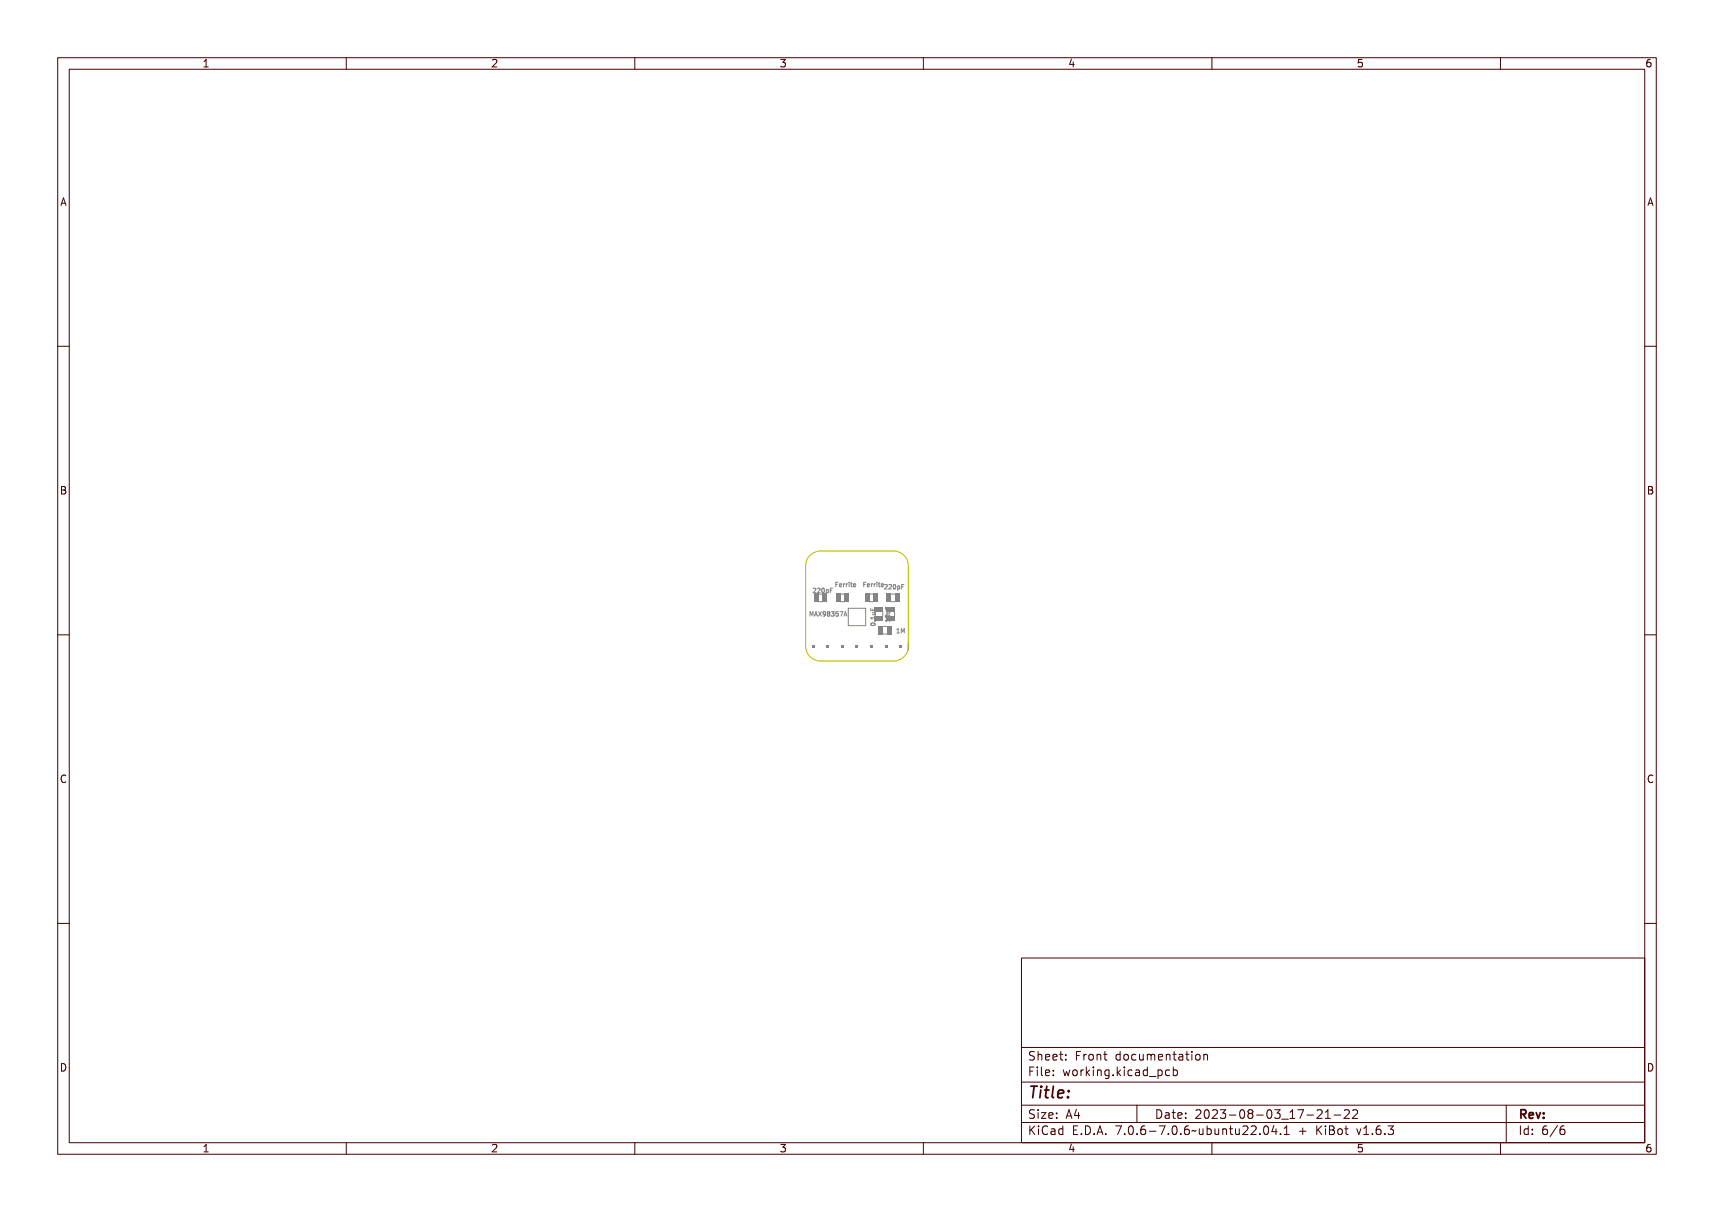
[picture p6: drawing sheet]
<svg xmlns="http://www.w3.org/2000/svg" width="297mm" height="210mm" viewBox="0 0 297 210" stroke-linecap="round" stroke-linejoin="round" font-family="sans-serif">
<g fill="none" stroke="#848484" stroke-width=".17">
<path d="M140.4 106.8v-.8l.2 .5 .3-.5v.8M140.8 102h.1a.29 .29 0 0 1 .4 .2 .29 .29 0 0 1-.3 .3l-.1 .1 .4 .1h-.5l.4-.5-.1-.1h-.3zM141.3 106h.1l.2 .4 .1-.4h.1v.8h-.1v-.7l-.1 .4-.2-.4v.7h-.1zM141.5 102a.29 .29 0 0 1 .4 .2 .29 .29 0 0 1-.2 .3l-.1 .1 .3 .1h-.4l.3-.5-.1-.1h-.2zM142.1 106h.1l.3 .8-.2-.2h-.3l-.1 .2zM142.1 102.1l.1-.1a.37 .37 0 0 1 .4 .3 .37 .37 0 0 1-.4 .4l-.1-.2zM142.2 106.1l.1 .4h-.2zM142.3 102.1a.31 .31 0 0 1 .2 .2 .31 .31 0 0 1-.2 .3zM142.5 106l.3 .3 .3-.3-.2 .4 .2 .4-.3-.3-.3 .3 .3-.4zM142.7 102.2h.1a.22 .22 0 0 1 .3 0 .22 .22 0 0 1 .1 .2l-.1 .3h-.3v.2h-.1zM142.8 102.3l.1-.1a.19 .19 0 0 1 .2 .2 .19 .19 0 0 1-.3 .2zM143.2 106.1l.1-.1a.37 .37 0 0 1 .4 .4 .37 .37 0 0 1-.5 .4v-.1a.22 .22 0 0 0 .3 0 .22 .22 0 0 0 .1-.3 .24 .24 0 0 1-.4 .1 .24 .24 0 0 1 0-.4z"/>
<path d="M143.4 102h.4l-.3 .1v.2h.3l-.3 .1v.3h-.1zM143.9 106.1a.21 .21 0 0 1 .3 0 .21 .21 0 0 1-.1 .3 .22 .22 0 0 1 .1 .3 .22 .22 0 0 1-.3 0 .22 .22 0 0 1 .1-.3l-.2-.1zM143.9 101.9h.4M144.5 106a.21 .21 0 0 1 .3 .1 .21 .21 0 0 1-.1 .3 .23 .23 0 0 1 .1 .4 .23 .23 0 0 1-.4-.1h.1a.17 .17 0 0 0 .3-.1 .17 .17 0 0 0-.2-.2v-.1a.16 .16 0 0 0 .2-.1 .16 .16 0 0 0-.1-.2 .16 .16 0 0 0-.2 .1zM144.7 101h.5h-.4v.3h.4l-.4 .1v.3h-.1zM145.1 106h.4l-.3 .1v.2a.25 .25 0 0 1 .3 .1 .25 .25 0 0 1-.1 .4 .25 .25 0 0 1-.3-.1 .2 .2 0 0 0 .2 0 .2 .2 0 0 0 .1-.3 .2 .2 0 0 0-.3 0zM145.4 101.2h.3l.1 .2h-.4l.1 .2h.3a.28 .28 0 0 1-.4 .1 .28 .28 0 0 1 0-.5zM145.5 101.3l.1-.1 .1 .2h-.3zM145.7 106h.4l-.2 .8h-.1l.2-.7zM146.1 101.1v.2l.4-.1v.1h-.3l-.1 .4zM146.5 106h.1l.2 .8-.1-.2h-.3l-.2 .2zM146.5 106.1l.1 .4h-.2z"/>
<path d="M146.7 101.1l.1 .2 .3-.1v.1h-.3v.4h-.1zM147.3 101.1h.2v.5l.2 .1h-.5l.2-.1v-.4zM147.4 100.9l.1 .1zM148 101l.1 .1h.2l-.2 .1v.4l.2 .1-.3-.1v-.4h-.2zM148.5 101.2h.4v.2h-.4l.1 .2h.3a.28 .28 0 0 1-.4 .1 .28 .28 0 0 1 0-.5zM148.6 101.3l.2-.1v.2h-.3zM149.6 101h.4h-.3v.3h.3l-.3 .1v.3h-.1zM150.2 101.2h.4v.2h-.4l.1 .2h.3a.28 .28 0 0 1-.4 .1 .28 .28 0 0 1 0-.5zM150.3 101.3l.2-.1v.2h-.3zM150.9 101.1l.1 .2 .3-.1v.1h-.3v.4h-.1zM150.9 106.9h.7l.1-.1v.4l-.1-.2h-.6l.1 .2h-.1zM150.9 105.5l.1 .3h.2l.1-.3v.3h.4v.2h-.8z"/>
<path d="M151 108.1l.5-.1 .2 .1a.37 .37 0 0 1-.4 .4 .37 .37 0 0 1-.4-.4zM151 108.2a.34 .34 0 0 1 .6 .1 .34 .34 0 0 1-.6-.1zM151.1 106.2h.6l-.1 .1a.18 .18 0 0 1 .1 .2 .18 .18 0 0 1-.2 .1h-.4v-.1h.5v-.2h-.5zM151.5 101.1l.1 .2 .3-.1v.1h-.3v.4h-.1zM151.5 107.6h.2v.1h-.2zM152.1 101.1h.2v.5l.2 .1h-.5l.2-.1v-.4zM152.2 100.9l.1 .1zM152.8 101l.1 .1h.2l-.2 .1v.4l.2 .1-.3-.1v-.4h-.2zM153.3 101.2h.4l.1 .2h-.4l.1 .2h.2a.28 .28 0 0 1-.4 .1 .28 .28 0 0 1 0-.5zM153.4 101.3l.2-.1 .1 .2h-.3zM153.5 107.5h.6l.1-.1v.4l-.1-.2h-.5v.2h-.1zM153.5 105.5l.1 .3h.2l.1-.3v.3h.3v.1h-.7z"/>
<path d="M153.6 106.8h.4l.2 .1a.37 .37 0 0 1-.4 .3 .37 .37 0 0 1-.3-.3zM153.6 106.9a.34 .34 0 0 1 .5 .2 .34 .34 0 0 1-.5-.2zM153.7 106.2h.5h-.1a.18 .18 0 0 1 .1 .3 .18 .18 0 0 1-.2 .1h-.3v-.1h.4v-.2l-.4-.1zM153.7 101.4l.1-.1a.29 .29 0 0 1 .4 .2 .29 .29 0 0 1-.3 .4l-.1 .1 .4 .1h-.5l.4-.6-.1-.1-.3 .1zM154.3 101.4l.1-.1a.29 .29 0 0 1 .4 .2 .29 .29 0 0 1-.3 .4v.1l.3 .1h-.5l.4-.6-.1-.1-.3 .1zM155 101.4l.1-.1a.37 .37 0 0 1 .3 .4 .37 .37 0 0 1-.3 .4l-.1-.2zM155.1 101.4a.31 .31 0 0 1 .2 .3 .31 .31 0 0 1-.2 .3zM155.6 101.5l.1 .1a.22 .22 0 0 1 .3-.1 .22 .22 0 0 1 .1 .3l-.2 .3-.2-.1v.3h-.1zM155.7 101.6h.1a.19 .19 0 0 1 .2 .2 .19 .19 0 0 1-.3 .2zM156.2 101.3h.5l-.3 .1v.2h.3l-.3 .1v.4h-.2z"/>
<circle cx="142.3" cy="102.3" r=".07"/>
<circle cx="143.4" cy="106.3" r=".17"/>
<circle cx="144" cy="106.2" r=".13"/>
<circle cx="144" cy="106.6" r=".15"/>
<circle cx="151.3" cy="108.2" r=".07"/>
<circle cx="153.8" cy="107" r=".07"/>
<circle cx="155.2" cy="101.7" r=".07"/>
</g>
<path d="M157.4 111.4v1.2" fill="none" stroke="#848484" stroke-width=".2"/>
<g fill="#848484">
<path d="M155.9 111.7h.5v.5h-.5z" fill-rule="evenodd"/>
<path d="M153.3 111.7h.5v.5h-.5z" fill-rule="evenodd"/>
<path d="M150.8 111.7h.5v.5h-.5z" fill-rule="evenodd"/>
<path d="M148.2 111.7h.6v.5h-.6z" fill-rule="evenodd"/>
<path d="M145.7 111.7h.5v.5h-.5z" fill-rule="evenodd"/>
<path d="M143.2 111.7h.5v.5h-.5z" fill-rule="evenodd"/>
<path d="M140.6 111.7h.5v.5h-.5z" fill-rule="evenodd"/>
</g>
<path d="M141.8 104.3h.7" fill="none" stroke="#848484" stroke-width=".17"/>
<g fill="#848484">
<path d="M142.5 102.9h.7v1.4h-.7z" fill-rule="evenodd"/>
<path d="M141 102.9h.8v1.4h-.8z" fill-rule="evenodd"/>
</g>
<path d="M153 106v.8" fill="none" stroke="#848484" stroke-width=".17"/>
<g fill="#848484">
<path d="M151.6 106.7h1.4v.8h-1.4z" fill-rule="evenodd"/>
<path d="M151.6 105.3h1.4v.7h-1.4z" fill-rule="evenodd"/>
</g>
<path d="M155 106v.8" fill="none" stroke="#848484" stroke-width=".17"/>
<g fill="#848484">
<path d="M153.6 106.7h1.5v.8h-1.5z" fill-rule="evenodd"/>
<path d="M153.6 105.3h1.5v.7h-1.5z" fill-rule="evenodd"/>
</g>
<path d="M147 105.4h3v3h-3zM154.3 102.9h.8M154.4 104.3h.7" fill="none" stroke="#848484" stroke-width=".17"/>
<g fill="#848484">
<path d="M153.6 102.9h.8v1.4h-.8z" fill-rule="evenodd"/>
<path d="M155.1 102.9h.7v1.4h-.7z" fill-rule="evenodd"/>
</g>
<path d="M145.6 104.3h.7M145.6 102.9h.7" fill="none" stroke="#848484" stroke-width=".17"/>
<g fill="#848484">
<path d="M146.3 102.9h.8v1.4h-.8z" fill-rule="evenodd"/>
<path d="M144.9 102.9h.7v1.4h-.7z" fill-rule="evenodd"/>
</g>
<path d="M152.9 108.5h.8M153 109.9h.7" fill="none" stroke="#848484" stroke-width=".17"/>
<g fill="#848484">
<path d="M152.2 108.5h.8v1.4h-.8z" fill-rule="evenodd"/>
<path d="M153.7 108.5h.7v1.4h-.7z" fill-rule="evenodd"/>
</g>
<path d="M150.7 102.9h.7M150.7 104.3h.7" fill="none" stroke="#848484" stroke-width=".17"/>
<g fill="#848484">
<path d="M149.9 102.9h.8v1.4h-.8z" fill-rule="evenodd"/>
<path d="M151.4 102.9h.7v1.4h-.7z" fill-rule="evenodd"/>
</g>
<path d="M140.2 96.4a2.54 2.54 0 0 1 2-.9h12.7a2.54 2.54 0 0 1 2.5 2.5v14a2.54 2.54 0 0 1-2.5 2.5h-12.7a2.54 2.54 0 0 1-2.6-2.5v-14l.1-.6z" fill="none" stroke="#c2c200" stroke-width=".17"/>
<g fill="none" stroke="#480000" stroke-width=".17">
<path d="M10 10h277v190h-277zM12 12h273v186h-273zM60 10v2M110 10v2M160 10v2M210 10v2M260 10v2M10 60h2M285 60h2M10 110h2M285 110h2M10 160h2"/>
<path d="M285 160h2M177 166h108v32h-108zM60 198v2M110 198v2M160 198v2M177 181.5h108M177 187.5h108M177 191.5h108M177 194.5h108M178.1 195.2h.2v.6l.6-.6h.3l-.6 .6 .6 .8h-.2l-.5-.7-.2 .2v.5h-.2zM178.2 185h.9v.2h-.7v.4h.6v.2h-.6v.7h-.2zM178.3 182.4l.5-.1h.2v.2a.31 .31 0 0 0-.5-.1 .31 .31 0 0 0 0 .5 .5 .5 0 0 1 .6 .6 .5 .5 0 0 1-.8 .2l-.1-.2a.34 .34 0 0 0 .4 .1 .34 .34 0 0 0 .1-.5 .47 .47 0 0 1-.5-.2 .47 .47 0 0 1 .1-.5z"/>
<path d="M178.3 192.5l.5-.1h.2v.2a.31 .31 0 0 0-.5-.1 .31 .31 0 0 0 0 .5 .5 .5 0 0 1 .6 .6 .5 .5 0 0 1-.8 .2l-.1-.2a.34 .34 0 0 0 .4 .1 .34 .34 0 0 0 .1-.5 .47 .47 0 0 1-.5-.2 .47 .47 0 0 1 .1-.5zM179.4 182.2h.2v.6a.35 .35 0 0 1 .4-.1 .35 .35 0 0 1 .2 .4v.6h-.2v-.8h-.4v.8h-.2zM179.5 185.4h.4v.9h.4v.2h-.9v-.2h.3v-.8h-.2zM179.5 192.8h.4v.9h.4v.1h-.9v-.1h.3v-.8h-.2zM179.5 195.6h.4v.9h.4v.1h-.9v-.1h.3v-.8h-.2zM179.7 184.9h.2v.3h-.2zM179.7 192.3h.2v.3h-.2zM179.7 195.1h.2v.3h-.2zM180.6 184.9h.4v1.3l.4 .1v.2l-.5-.2v-1.2h-.3zM180.6 192.8h.8v.1l-.6 .8h.6v.1h-.8v-.1l.6-.8h-.6zM180.7 182.8a.49 .49 0 0 1 .6-.1 .49 .49 0 0 1 .2 .5h-.8a.42 .42 0 0 0 .3 .4 .42 .42 0 0 0 .4-.1v.2a.6 .6 0 0 1-.8-.1 .6 .6 0 0 1 .1-.8zM180.7 195.4l.5-.2h.3v.2a.43 .43 0 0 0-.6 0 .43 .43 0 0 0-.2 .5 .43 .43 0 0 0 .2 .5 .43 .43 0 0 0 .6 0v.2a.66 .66 0 0 1-.8-.1 .66 .66 0 0 1-.1-.8z"/>
<path d="M180.8 182.9l.4-.1 .1 .3h-.6zM181.8 195.6h.2a.45 .45 0 0 1 .5 0 .45 .45 0 0 1 .1 .4v.6h-.1v-.1a.38 .38 0 0 1-.5 .2 .38 .38 0 0 1-.2-.5 .38 .38 0 0 1 .4-.2h.3a.35 .35 0 0 0-.3-.4 .35 .35 0 0 0-.4 .2zM181.9 182.8a.49 .49 0 0 1 .6-.1 .49 .49 0 0 1 .2 .5h-.8a.42 .42 0 0 0 .3 .4 .42 .42 0 0 0 .5-.1v.2a.6 .6 0 0 1-.9-.1 .6 .6 0 0 1 .1-.8zM181.9 185.5a.49 .49 0 0 1 .6-.1 .49 .49 0 0 1 .2 .5h-.8a.42 .42 0 0 0 .3 .4 .42 .42 0 0 0 .5-.1v.2a.6 .6 0 0 1-.9-.1 .6 .6 0 0 1 .1-.8zM181.9 192.9a.49 .49 0 0 1 .6-.1 .49 .49 0 0 1 .2 .5h-.8a.42 .42 0 0 0 .3 .4 .42 .42 0 0 0 .5-.1v.2a.6 .6 0 0 1-.9-.1 .6 .6 0 0 1 .1-.8zM182 196.2l.5-.1a.31 .31 0 0 1-.2 .4 .31 .31 0 0 1-.4-.1zM182 182.9l.4-.1 .1 .3h-.6zM182 185.6l.4-.1 .1 .3h-.6zM182 193l.4-.1 .1 .3h-.6zM183 195.7l.4-.2 .2 .2v-.6h.2v1.5h-.2v-.1a.42 .42 0 0 1-.5 .1 .42 .42 0 0 1-.2-.5zM183.2 195.8l.1-.1a.4 .4 0 0 1 .3 .4 .4 .4 0 0 1-.3 .4l-.2-.2zM183.2 182.3h.2v.4h.4v.1h-.4l.1 .8h.3v.1h-.2a.3 .3 0 0 1-.4-.3v-.6h-.3v-.1h.3z"/>
<path d="M183.3 185.4h.2v.3h-.2zM183.3 186.2h.2v.3h-.2zM183.3 192.8h.2v.3h-.2zM183.3 193.6h.2v.2h-.2zM184.5 182.7h.2v.3h-.2zM184.5 183.5h.2v.2h-.2zM185.2 185.4h.2l.2 .8 .1-.5h.2l.2 .5 .1-.8h.2l-.2 1.1h-.2l-.2-.7-.2 .7h-.1zM185.4 195.2h.9v.2h-.7v.4h.6v.2h-.6v.5h.7v.1h-.9zM185.7 192.4h.2l.5 1.4h-.2l-.1-.3h-.5l-.1 .3h-.2zM185.8 192.6l.2 .7h-.4zM186.6 182.3h.9v.2h-.7v.4h.6v.2h-.6v.6h-.2zM186.7 185.5a.52 .52 0 0 1 .8 .4 .52 .52 0 0 1-.8 .4l-.1-.4z"/>
<path d="M186.8 185.6l.1-.1a.39 .39 0 0 1 .4 .4 .39 .39 0 0 1-.4 .4l-.1-.2zM186.9 196.4h.2v.2h-.2zM187.1 192.4h.2v.9h.2v.2h-.2v.3h-.2v-.3h-.6v-.2zM187.1 192.6v.7h-.4zM187.8 195.2a.76 .76 0 0 1 .9 .7 .76 .76 0 0 1-.9 .7zM188 195.4a.57 .57 0 0 1 .5 .5 .57 .57 0 0 1-.5 .6zM188 182.7h.2v.2a.3 .3 0 0 1 .3-.3 .3 .3 0 0 1 .3 .3 .37 .37 0 0 0-.5-.1 .37 .37 0 0 0-.1 .4v.5h-.2zM188 185.4h.2v.2a.3 .3 0 0 1 .3-.3 .3 .3 0 0 1 .3 .3 .37 .37 0 0 0-.5-.1 .37 .37 0 0 0-.1 .4v.6h-.2zM189.1 184.9h.1v.9l.5-.4h.2l-.4 .4 .5 .7h-.2l-.4-.6-.2 .1v.5h-.1zM189.1 182.8a.52 .52 0 0 1 .8 .4 .52 .52 0 0 1-.8 .4l-.1-.4zM189.2 182.9l.1-.1a.39 .39 0 0 1 .4 .4 .39 .39 0 0 1-.4 .4l-.1-.2zM189.3 196.4h.3v.2h-.3z"/>
<path d="M190.2 182.7h.2v.1a.35 .35 0 0 1 .4-.1 .35 .35 0 0 1 .3 .4v.6h-.2l-.1-.8h-.3l-.1 .8h-.2zM190.3 185.4h.4v.9h.4v.2h-.9v-.2h.4v-.8h-.3zM190.5 195.2h.3l.4 1.4h-.2l-.1-.3h-.5l-.1 .3h-.2zM190.6 184.9h.1v.3h-.1zM190.6 195.4l.2 .7h-.4zM191.4 185.4h.2v.1a.35 .35 0 0 1 .4-.1 .35 .35 0 0 1 .3 .4v.7h-.2l-.1-.9h-.3l-.1 .9h-.2zM191.7 182.3h.1v.4h.4v.1h-.4l.1 .8h.3v.1h-.2a.3 .3 0 0 1-.3-.3v-.6h-.3v-.1h.3zM191.7 196.4h.3v.2h-.3zM192.7 185.5l.3-.2 .3 .2v-.1h.2v1a.53 .53 0 0 1-.8 .4v-.2a.36 .36 0 0 0 .4 .1 .36 .36 0 0 0 .2-.4l-.1 .1a.53 .53 0 0 1-.7-.3 .53 .53 0 0 1 .2-.6zM192.8 185.6l.1-.1a.39 .39 0 0 1 .4 .4 .39 .39 0 0 1-.4 .4l-.1-.2zM193.8 195.2h.9l-.5 1.4h-.2l.5-1.2h-.7zM193.9 182.8l.3-.2 .3 .2v-.6h.2v1.5h-.2v-.1a.42 .42 0 0 1-.6 .1 .42 .42 0 0 1-.1-.5z"/>
<path d="M194.1 182.8a.4 .4 0 0 1 .4 .4 .4 .4 0 0 1-.4 .4l-.2-.4zM194.1 186.2h.3v.3h-.3zM195.1 184.9h.2v.9l.4-.4h.3l-.5 .4 .5 .7h-.2l-.4-.6-.1 .1v.5h-.2zM195.1 182.8a.52 .52 0 0 1 .8 .4 .52 .52 0 0 1-.8 .4l-.1-.4zM195.2 182.9l.1-.1a.39 .39 0 0 1 .4 .4 .39 .39 0 0 1-.4 .4l-.1-.2zM195.3 196.4h.3v.2h-.3zM196.3 185.4h.5v.9h.3v.2h-.9v-.2h.4v-.8h-.3zM196.3 195.4a.5 .5 0 0 1 .7-.1 .5 .5 0 0 1 .1 .6 .52 .52 0 0 1-.4 .8 .52 .52 0 0 1-.5-.8zM196.4 182.8a.39 .39 0 0 1 .4-.2 .39 .39 0 0 1 .3 .3 .4 .4 0 0 0-.6 0 .4 .4 0 0 0 0 .6 .4 .4 0 0 0 .6 0 .41 .41 0 0 1-.4 .3 .41 .41 0 0 1-.4-.3v-.5zM196.5 195.4a.57 .57 0 0 1 .4 .9l-.3 .2a.86 .86 0 0 1-.1-1.1zM196.6 184.9h.2v.3h-.2zM197 191.5v3"/>
<path d="M197.4 182.7h.2v.8l.2 .1 .3-.2v-.7h.2v1h-.2v-.1a.35 .35 0 0 1-.4 .2 .35 .35 0 0 1-.3-.5zM197.6 185.5a.39 .39 0 0 1 .4-.2 .39 .39 0 0 1 .3 .3 .4 .4 0 0 0-.6 0 .4 .4 0 0 0 0 .6 .4 .4 0 0 0 .6 0 .41 .41 0 0 1-.4 .3 .41 .41 0 0 1-.4-.3v-.5zM197.7 196.4h.3v.2h-.3zM198.6 182.7h.1l.2-.1a.22 .22 0 0 0 .2 .2 .22 .22 0 0 0 .2-.2l.2 .3 .1 .8h-.2v-.8l-.1-.1-.2 .1v.8h-.1v-.8l-.2-.1-.1 .1v.8h-.1zM198.7 185.4h.1a.45 .45 0 0 1 .5 0 .45 .45 0 0 1 .2 .4v.7h-.2v-.2a.38 .38 0 0 1-.5 .2 .38 .38 0 0 1-.2-.5 .38 .38 0 0 1 .5-.2h.2a.35 .35 0 0 0-.3-.4 .35 .35 0 0 0-.3 .2zM198.7 195.4l.5-.2h.2v.2a.43 .43 0 0 0-.5 0 .43 .43 0 0 0-.1 .5 .48 .48 0 0 1 .7 0 .48 .48 0 0 1-.1 .7 .48 .48 0 0 1-.7-.1l-.1-.6zM198.8 186l.5-.1a.31 .31 0 0 1-.1 .4 .31 .31 0 0 1-.4-.1zM198.9 195.9a.29 .29 0 0 1 .4 .1 .29 .29 0 0 1-.1 .4 .29 .29 0 0 1-.4-.1zM199.9 185.5l.3-.2 .3 .2v-.6h.2v1.6h-.2v-.2a.42 .42 0 0 1-.5 .1 .42 .42 0 0 1-.2-.5zM199.9 182.8a.49 .49 0 0 1 .6-.1 .49 .49 0 0 1 .2 .5h-.7a.42 .42 0 0 0 .2 .4 .42 .42 0 0 0 .5-.1v.2a.6 .6 0 0 1-.8-.1 .6 .6 0 0 1 0-.8zM200 196h.5v.2h-.5zM200 185.6l.1-.1a.39 .39 0 0 1 .4 .4 .39 .39 0 0 1-.4 .4l-.1-.2z"/>
<path d="M200.1 182.9l.3-.1 .2 .3h-.6zM200.1 192.4a.76 .76 0 0 1 1 .7 .76 .76 0 0 1-1 .7zM200.3 192.6a.57 .57 0 0 1 .6 .5 .57 .57 0 0 1-.6 .6zM200.9 186.8l1.2 .1zM201 195.2h.9l-.5 1.4h-.2l.5-1.2h-.7zM201.1 182.7h.1v.1a.35 .35 0 0 1 .5-.1 .35 .35 0 0 1 .2 .4v.6h-.2v-.8h-.4l-.1 .8h-.1zM201.4 192.8h.2a.45 .45 0 0 1 .5 0 .45 .45 0 0 1 .1 .4v.6h-.1v-.1a.38 .38 0 0 1-.5 .2 .38 .38 0 0 1-.2-.5 .38 .38 0 0 1 .4-.2h.3a.35 .35 0 0 0-.3-.4 .35 .35 0 0 0-.4 .2zM201.6 193.4l.5-.1a.31 .31 0 0 1-.2 .4 .31 .31 0 0 1-.4-.1zM202.2 185.4h.2v.1a.46 .46 0 0 1 .6 0 .46 .46 0 0 1 .1 .6 .39 .39 0 0 1-.2 .4 .39 .39 0 0 1-.5-.2v.6h-.2zM202.5 182.3h.2v.4h.4v.1h-.4v.8h.4v.1h-.2a.3 .3 0 0 1-.4-.3v-.6h-.3v-.1h.3zM202.5 185.6l.1-.1a.4 .4 0 0 1 .4 .4 .4 .4 0 0 1-.4 .4l-.2-.2zM202.5 196.4h.3v.2h-.3z"/>
<path d="M202.8 192.4h.2v.4h.4v.1h-.4l.1 .8h.3v.1h-.2a.3 .3 0 0 1-.4-.3v-.6h-.3v-.1h.3zM203.5 182.7h.2a.45 .45 0 0 1 .4 0 .45 .45 0 0 1 .2 .4v.6h-.2v-.1a.38 .38 0 0 1-.5 .2 .38 .38 0 0 1-.2-.5 .38 .38 0 0 1 .5-.2h.2a.35 .35 0 0 0-.2-.4 .35 .35 0 0 0-.4 .2zM203.5 195.4a.5 .5 0 0 1 .7-.1 .5 .5 0 0 1 .1 .6 .52 .52 0 0 1-.4 .8 .52 .52 0 0 1-.5-.8zM203.6 185.5a.39 .39 0 0 1 .4-.2 .39 .39 0 0 1 .3 .3 .4 .4 0 0 0-.5 0 .4 .4 0 0 0 0 .6 .4 .4 0 0 0 .5 0 .41 .41 0 0 1-.4 .3 .41 .41 0 0 1-.4-.3v-.5zM203.7 183.3l.4-.1a.31 .31 0 0 1-.1 .4 .31 .31 0 0 1-.4-.1zM203.7 195.4a.57 .57 0 0 1 .4 .9l-.2 .2a.86 .86 0 0 1-.2-1.1zM203.9 192.9a.49 .49 0 0 1 .6-.1 .49 .49 0 0 1 .2 .5h-.8a.42 .42 0 0 0 .3 .4 .42 .42 0 0 0 .5-.1v.2a.6 .6 0 0 1-.9-.1 .6 .6 0 0 1 .1-.8zM204 193l.4-.1 .1 .3h-.6zM204.7 184.9h.1v.6a.45 .45 0 0 1 .7 0 .45 .45 0 0 1 0 .6 .39 .39 0 0 1-.2 .4 .39 .39 0 0 1-.5-.2v.2h-.1zM204.9 182.3h.2v.4h.4v.1h-.4v.8h.4v.1h-.2a.3 .3 0 0 1-.4-.3v-.6h-.3v-.1h.3zM204.9 185.6l.1-.1a.39 .39 0 0 1 .4 .4 .39 .39 0 0 1-.4 .4l-.1-.2zM204.9 196.4h.3v.2h-.3z"/>
<path d="M205.3 192.8h.2v.3h-.2zM205.3 193.6h.2v.2h-.2zM205.9 182.7h.5v.9h.3v.1h-.9v-.1h.4v-.8h-.3zM205.9 195.4l.5-.2h.2v.2a.43 .43 0 0 0-.5 0 .43 .43 0 0 0-.1 .5 .48 .48 0 0 1 .7 0 .48 .48 0 0 1-.1 .7 .48 .48 0 0 1-.7-.1l-.1-.6zM206.1 195.9a.29 .29 0 0 1 .4 .1 .29 .29 0 0 1-.1 .4 .29 .29 0 0 1-.4-.1zM206.2 182.2h.2v.3h-.2zM207 196l.3-.1 .5 .1 .2-.1a.38 .38 0 0 1-.7 .2l-.3 .1zM207.1 182.8a.52 .52 0 0 1 .8 .4 .52 .52 0 0 1-.8 .4l-.1-.4zM207.3 182.9l.1-.1a.39 .39 0 0 1 .4 .4 .39 .39 0 0 1-.4 .4l-.2-.2zM207.4 192.5a.53 .53 0 0 1 .8 .1 .53 .53 0 0 1-.3 .7l-.3 .4h.7v.1h-.9v-.1l.3-.4a.49 .49 0 0 0 .2-.7l-.5 .1zM208.3 182.7h.1v.1a.35 .35 0 0 1 .5-.1 .35 .35 0 0 1 .2 .4v.6h-.2v-.8h-.4l-.1 .8h-.1zM208.3 195.6h.1l.1 .8 .2 .1 .2-.2v-.7h.2v1h-.2v-.1a.35 .35 0 0 1-.4 .2 .35 .35 0 0 1-.2-.5z"/>
<path d="M208.7 192.6a.5 .5 0 0 1 .6-.1 .5 .5 0 0 1 .2 .6 .52 .52 0 0 1-.5 .8 .52 .52 0 0 1-.4-.8zM208.9 192.6a.57 .57 0 0 1 .4 .9l-.3 .2a.86 .86 0 0 1-.1-1.1zM209.5 195.1h.2v.6a.45 .45 0 0 1 .6-.1 .45 .45 0 0 1 .1 .7 .39 .39 0 0 1-.3 .4 .39 .39 0 0 1-.4-.2v.1h-.2zM209.7 195.8l.1-.1a.4 .4 0 0 1 .4 .4 .4 .4 0 0 1-.4 .4l-.1-.2zM209.8 192.5a.53 .53 0 0 1 .8 .1 .53 .53 0 0 1-.3 .7l-.3 .4h.7v.1h-.9v-.1l.3-.4a.49 .49 0 0 0 .2-.7l-.5 .1zM210 198v2M210.7 195.6h.2v.8l.2 .1 .2-.2v-.7h.2v1h-.2v-.1a.35 .35 0 0 1-.4 .2 .35 .35 0 0 1-.2-.5zM211 192.4a.46 .46 0 0 1 .6 0 .46 .46 0 0 1 .1 .6l-.1 .1a.45 .45 0 0 1 .2 .6 .45 .45 0 0 1-.6 .2l-.2-.1v-.2a.35 .35 0 0 0 .5 .1 .35 .35 0 0 0 0-.5h-.3v-.2a.28 .28 0 0 0 .4-.1 .28 .28 0 0 0 0-.3 .28 .28 0 0 0-.4 0h-.2zM211.9 195.6h.2v.1a.35 .35 0 0 1 .4-.1 .35 .35 0 0 1 .2 .4v.6h-.2v-.8h-.4v.8h-.2zM212.4 193.2h.5v.2h-.5zM213.3 195.2h.2v.4h.4v.1h-.4v.8h.4v.1h-.2a.3 .3 0 0 1-.4-.3v-.6h-.3v-.1h.3zM213.5 192.6a.5 .5 0 0 1 .6-.1 .5 .5 0 0 1 .2 .6 .52 .52 0 0 1-.5 .8 .52 .52 0 0 1-.4-.8z"/>
<path d="M213.7 192.6a.57 .57 0 0 1 .4 .9l-.3 .2a.86 .86 0 0 1-.1-1.1zM214.3 195.6h.2v.8l.2 .1 .2-.2v-.7h.2v1h-.2v-.1a.35 .35 0 0 1-.4 .2 .35 .35 0 0 1-.2-.5zM214.7 192.5a.41 .41 0 0 1 .7-.1 .41 .41 0 0 1-.2 .7 .42 .42 0 0 1 .2 .6 .42 .42 0 0 1-.7 0 .42 .42 0 0 1 .2-.6l-.3-.2zM215.5 195.3a.53 .53 0 0 1 .8 .1 .53 .53 0 0 1-.3 .7l-.3 .4h.6v.1h-.9v-.1l.4-.4a.49 .49 0 0 0 .2-.8l-.5 .2zM216 193.2h.5v.2h-.5zM216.7 195.3a.53 .53 0 0 1 .8 .1 .53 .53 0 0 1-.3 .7l-.3 .4h.6v.1h-.9v-.1l.4-.4a.49 .49 0 0 0 .2-.8l-.5 .2zM217.1 192.6a.5 .5 0 0 1 .7-.1 .5 .5 0 0 1 .1 .6 .52 .52 0 0 1-.5 .8 .52 .52 0 0 1-.4-.8zM217.3 192.6a.57 .57 0 0 1 .4 .9l-.3 .2a.86 .86 0 0 1-.1-1.1zM218.2 196.4h.2v.2h-.2zM218.2 192.4a.46 .46 0 0 1 .6 0 .46 .46 0 0 1 .1 .6l-.1 .1a.45 .45 0 0 1 .2 .6 .45 .45 0 0 1-.6 .2l-.2-.1v-.2a.35 .35 0 0 0 .5 .1 .35 .35 0 0 0 0-.5h-.3v-.2a.28 .28 0 0 0 .4-.1 .28 .28 0 0 0 0-.3 .28 .28 0 0 0-.4 0h-.2zM219.2 195.4a.5 .5 0 0 1 .6-.1 .5 .5 0 0 1 .2 .6 .52 .52 0 0 1-.5 .8 .52 .52 0 0 1-.5-.8zM219.2 194.2l1.3 .1z"/>
<path d="M219.4 195.4a.57 .57 0 0 1 .3 .9l-.2 .2a.86 .86 0 0 1-.1-1.1zM220.7 192.5l.5-.1v1.3h.3v.1h-.8v-.1h.3v-1.1h-.3zM220.8 195.2h.2v.9h.2v.2h-.2v.3h-.2v-.3h-.6v-.2zM220.8 195.4v.7h-.4zM221.8 196.4h.2v.2h-.2zM221.8 192.4h.9l-.5 1.4h-.2l.5-1.2h-.7zM222.8 195.3l.5-.1v1.3h.3v.1h-.8v-.1h.3v-1.1h-.3zM223.2 193.2h.5v.2h-.5zM224.2 192.5a.53 .53 0 0 1 .8 .1 .53 .53 0 0 1-.3 .7l-.3 .4h.7v.1h-.9v-.1l.3-.4a.49 .49 0 0 0 .2-.7l-.5 .1zM225.4 195.5h.2v.4h.4v.2h-.4v.4h-.2v-.4h-.4v-.2h.4zM225.5 192.5l.5-.1v1.3h.3v.1h-.8v-.1h.3v-1.1h-.3zM226.8 193.2h.5v.2h-.5z"/>
<path d="M227.5 195.2h.2v.6l.6-.6h.2l-.6 .6 .6 .8h-.2l-.5-.7-.1 .2v.5h-.2zM227.8 192.5a.53 .53 0 0 1 .8 .1 .53 .53 0 0 1-.2 .7l-.4 .4h.7v.1h-.9v-.1l.3-.4a.49 .49 0 0 0 .2-.7l-.5 .1zM228.8 195.6h.4v.9h.4v.1h-.9v-.1h.4v-.8h-.3zM229 192.5a.53 .53 0 0 1 .8 .1 .53 .53 0 0 1-.2 .7l-.4 .4h.7v.1h-.9v-.1l.3-.4a.49 .49 0 0 0 .2-.7l-.5 .1zM229.1 195.1h.1v.3h-.1zM229.9 195.2h.4a.35 .35 0 0 1 .5 .2 .35 .35 0 0 1-.3 .5 .41 .41 0 0 1 .3 .5 .41 .41 0 0 1-.5 .2h-.4zM230.1 196h.2a.27 .27 0 0 1 .3 .2 .27 .27 0 0 1-.3 .3h-.2zM230.1 195.4h.2a.23 .23 0 0 1 .3 .2 .23 .23 0 0 1-.3 .2h-.2zM231.2 193.2h1.1M231.2 195.7a.52 .52 0 0 1 .8 .4 .52 .52 0 0 1-.8 .4l-.1-.4zM231.3 195.8l.1-.1a.39 .39 0 0 1 .4 .4 .39 .39 0 0 1-.4 .4l-.1-.2zM232.6 195.2h.1v.4h.4v.1h-.4l.1 .8h.3v.1h-.2a.3 .3 0 0 1-.3-.3v-.6h-.3v-.1h.3z"/>
<path d="M233 192.4l.2-.1h.3l.2 .1 .1 .3-.1 .2-.8 .9h.9M234.4 192.4l.2-.1h.4l.2 .1v.3v.2l-.9 .9h.9M234.6 195.6h.2l.3 .9 .4-.9h.2l-.4 1h-.3zM236 195.3l.5-.1v1.3h.3v.1h-.8v-.1h.3v-1.1h-.3zM237.4 196.4h.3v.2h-.3zM238.4 195.4l.5-.2h.2v.2a.43 .43 0 0 0-.5 0 .43 .43 0 0 0-.1 .5 .48 .48 0 0 1 .7 0 .48 .48 0 0 1-.1 .7 .48 .48 0 0 1-.7-.1l-.1-.6zM238.6 195.9a.29 .29 0 0 1 .4 .1 .29 .29 0 0 1-.1 .4 .29 .29 0 0 1-.4-.1zM239.8 196.4h.3v.2h-.3zM240.7 195.2a.46 .46 0 0 1 .6 0 .46 .46 0 0 1 .1 .6l-.1 .1a.45 .45 0 0 1 .2 .6 .45 .45 0 0 1-.6 .2l-.2-.1v-.2a.35 .35 0 0 0 .5 .1 .35 .35 0 0 0 0-.5l-.3-.1v-.1a.28 .28 0 0 0 .4-.1 .28 .28 0 0 0 0-.3 .28 .28 0 0 0-.4 0h-.2zM260 198v2M261 191.5v6.5M263.2 195.2h.8v.2h-.3v1.1h.3v.1h-.8v-.1h.3v-1.1h-.3z"/>
<path d="M264.4 195.7l.3-.2 .3 .2v-.6h.2v1.5h-.2v-.1a.42 .42 0 0 1-.5 .1 .42 .42 0 0 1-.2-.5zM264.6 195.8l.1-.1a.4 .4 0 0 1 .3 .4 .4 .4 0 0 1-.3 .4l-.2-.2zM265.9 195.6h.2v.3h-.2zM265.9 196.4h.2v.2h-.2zM268.1 195.4l.5-.2h.2v.2a.43 .43 0 0 0-.5 0 .43 .43 0 0 0-.2 .5 .48 .48 0 0 1 .7 0 .48 .48 0 0 1-.1 .7 .48 .48 0 0 1-.6-.1l-.2-.6zM268.2 195.9a.29 .29 0 0 1 .4 .1 .29 .29 0 0 1 0 .4 .29 .29 0 0 1-.4-.1zM269.9 195.2h.2l-.8 1.6h-.2zM270.5 195.4l.5-.2h.2v.2a.43 .43 0 0 0-.5 0 .43 .43 0 0 0-.2 .5 .48 .48 0 0 1 .7 0 .48 .48 0 0 1 0 .7 .48 .48 0 0 1-.7-.1l-.1-.6zM270.6 195.9a.29 .29 0 0 1 .4 .1 .29 .29 0 0 1 0 .4 .29 .29 0 0 1-.4-.1z"/>
<circle cx="196.7" cy="195.9" r=".13"/>
<circle cx="203.9" cy="195.9" r=".13"/>
<circle cx="209" cy="193.1" r=".13"/>
<circle cx="213.8" cy="193.1" r=".13"/>
<circle cx="215" cy="193.4" r=".29"/>
<circle cx="215" cy="192.8" r=".25"/>
<circle cx="217.4" cy="193.1" r=".13"/>
<circle cx="219.5" cy="195.9" r=".13"/>
</g>
<g fill="none" stroke="#480000" stroke-width=".3">
<path d="M178.1 188.4h1.4v.2h-.6v1.7h-.2v-1.7h-.6zM179.9 188.8h.7v1.3h.4v.2h-1.2v-.2h.5v-1.1h-.4zM180.3 188.3h.3v.3h-.3zM181.8 188.4h.2v.4h.6v.2h-.6v1l.2 .1h.4v.2a.55 .55 0 0 1-.8-.5v-.8h-.4v-.2h.4zM183 188.3h.6l.1 1.6 .1 .2h.4v.2a.54 .54 0 0 1-.8-.5v-1.4h-.4zM184.8 189a.65 .65 0 0 1 .8-.1 .65 .65 0 0 1 .3 .7h-1.1a.56 .56 0 0 0 .4 .5 .56 .56 0 0 0 .6-.1v.2a.81 .81 0 0 1-1.1-.1 .81 .81 0 0 1 .1-1.1zM185 189.1l.3-.1a.37 .37 0 0 1 .3 .4h-.8zM186.7 188.9h.3v.4h-.3zM186.7 189.9h.3v.4h-.3zM263.1 192.4a.73 .73 0 0 1 .9 .2v.3l-.3 .3 .5 .6h-.2l-.3-.4-.2-.2h-.2v.6h-.2zM263.3 192.6h.2a.26 .26 0 0 1 .3 .2 .26 .26 0 0 1-.2 .3h-.3zM264.5 192.9a.49 .49 0 0 1 .6-.1 .49 .49 0 0 1 .2 .5h-.8a.42 .42 0 0 0 .3 .4 .42 .42 0 0 0 .4-.1v.2a.6 .6 0 0 1-.8-.1 .6 .6 0 0 1 .1-.8z"/>
<path d="M264.6 193l.3-.1 .2 .3h-.6zM265.5 192.8h.2l.3 .9 .3-.9h.2l-.4 1h-.2zM267.1 192.8h.2v.3h-.2zM267.1 193.6h.2v.2h-.2z"/>
</g>
<text font-size="2.7" fill="#480000" x="178" y="190.3">Title:</text>
<g font-size="2" fill="#480000">
<text x="178" y="183.7">Sheet: Front documentation</text>
<text x="178" y="186.5">File: working.kicad_pcb</text>
<text x="178" y="193.9">Size: A4</text>
<text x="178" y="196.6">KiCad E.D.A. 7.0.6-7.0.6~ubuntu22.04.1 + KiBot v1.6.3</text>
<text x="200" y="193.9">Date: 2023-08-03_17-21-22</text>
<text x="263" y="196.6">Id: 6/6</text>
<text x="263" y="193.9">Rev:</text>
</g>
<g font-size="1.7" fill="#480000">
<text x="35" y="11.7">1</text>
<text x="85" y="11.7">2</text>
<text x="135" y="11.7">3</text>
<text x="185" y="11.7">4</text>
<text x="235" y="11.7">5</text>
<text x="285" y="11.7">6</text>
<text x="10.5" y="35.7">A</text>
<text x="285.5" y="35.7">A</text>
<text x="10.5" y="85.6">B</text>
<text x="285.5" y="85.6">B</text>
<text x="10.5" y="135.7">C</text>
<text x="285.5" y="135.7">C</text>
<text x="10.5" y="185.6">D</text>
<text x="285.5" y="185.6">D</text>
<text x="35" y="199.7">1</text>
<text x="85" y="199.7">2</text>
<text x="135" y="199.7">3</text>
<text x="185" y="199.7">4</text>
<text x="235" y="199.7">5</text>
<text x="285" y="199.7">6</text>
</g>
<g font-size="1" fill="#848484">
<text x="144.6" y="101.7">Ferrite Ferrite</text>
<text x="140.8" y="102.7">220pF</text>
<text x="141.2" y="106.8">MAX98357A</text>
<text x="153.6" y="102.1">220pF</text>
<text x="154.2" y="107.9" transform="rotate(-90 154.2 107.9)">10uF</text>
<text x="151.7" y="108.6" transform="rotate(-90 151.7 108.6)">0.1uF</text>
<text x="155.2" y="109.7">1M</text>
</g>
</svg>
